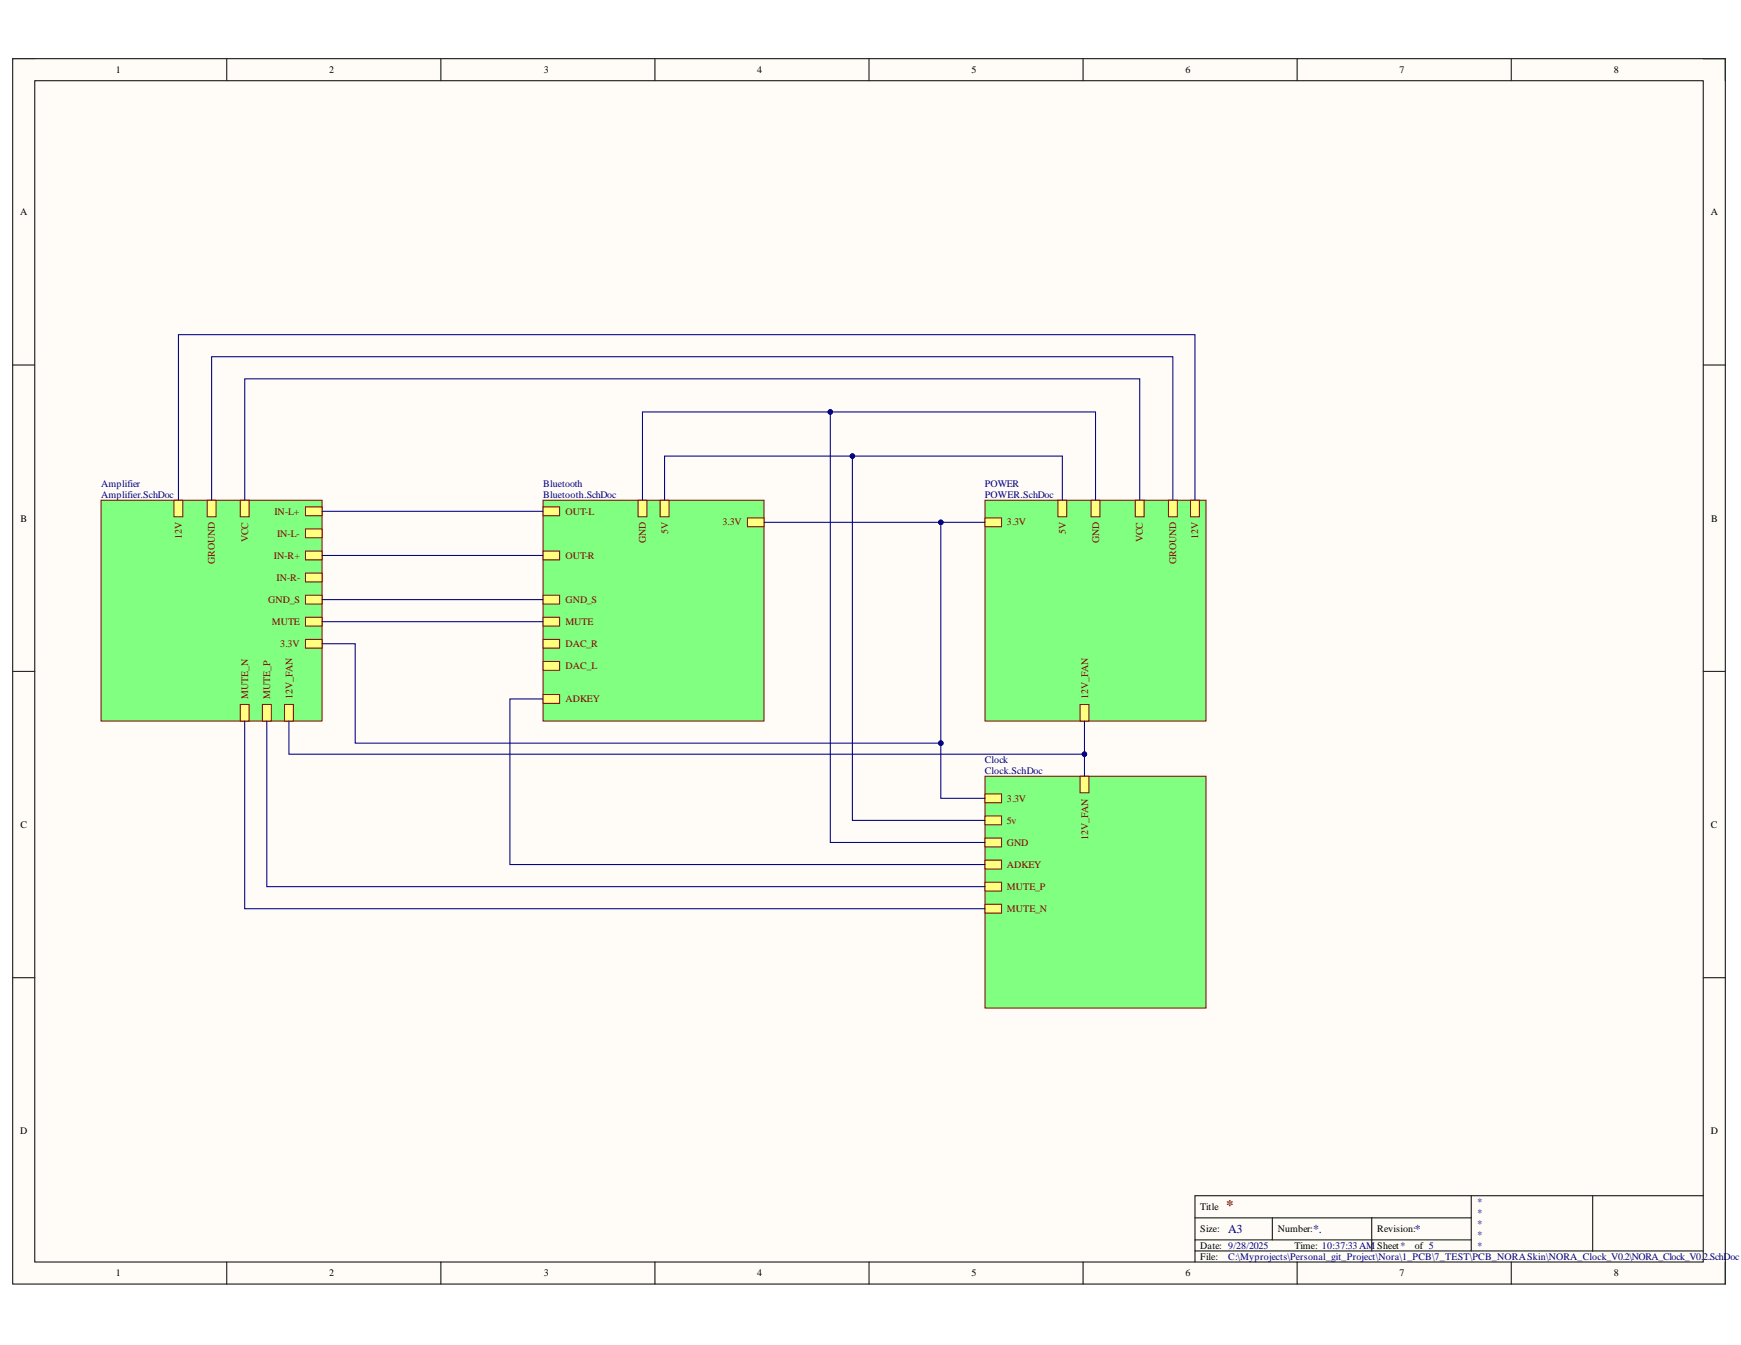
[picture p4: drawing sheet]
<svg xmlns="http://www.w3.org/2000/svg" width="279mm" height="216mm" viewBox="0 0 279 216" stroke-linecap="round" stroke-linejoin="round" font-family="sans-serif">
<path d="M2 9.4h274.9v196.7h-274.9z" fill-rule="evenodd" fill="#fffcf8"/>
<path d="M2 9.4h274.9v196.7h-274.9z" fill="none" stroke="#000" stroke-width=".16"/>
<path d="M5.6 13h267.7v189.6h-267.7z" fill-rule="evenodd" fill="#fffcf8"/>
<g fill="none" stroke="#000" stroke-width=".16">
<path d="M2 9.4h3.6M5.6 13h267.7v189.6h-267.7zM36.4 9.4v3.6M70.7 9.4v3.6M105.1 9.4v3.6M139.5 9.4v3.6M173.8 9.4v3.6M208.2 9.4v3.6M242.5 9.4v3.6M273.3 9.4h3.6v3.6M2 58.6h3.6M273.3 58.6h3.6"/>
<path d="M2 107.8h3.6M273.3 107.8h3.6M2 156.9h3.6M273.3 156.9h3.6M191.8 195.5h44.3M191.8 199h44.3M204.2 195.5v3.5M220.1 195.5v5.3M236.1 191.9v8.9M255.6 191.9v8.9M273.3 191.9h-81.5v10.7M36.4 202.6v3.5"/>
<path d="M70.8 202.6v3.5M105.1 202.6v3.5M139.5 202.6v3.5M173.8 202.6v3.5M191.8 200.8h81.5M208.2 202.6v3.5M242.5 202.6v3.5M276.9 202.6v3.5"/>
</g>
<path d="M16.2 80.3h35.5v35.4h-35.5z" fill-rule="evenodd" fill="#80ff80"/>
<path d="M16.2 80.3h35.5v35.4h-35.5z" fill="none" stroke="#800000" stroke-width=".16"/>
<path d="M49 81.4h2.7v1.4h-2.7z" fill-rule="evenodd" fill="#ffff80"/>
<path d="M49 81.4h2.7v1.4h-2.7z" fill="none" stroke="#800000" stroke-width=".16"/>
<path d="M49 84.9h2.7v1.4h-2.7z" fill-rule="evenodd" fill="#ffff80"/>
<path d="M49 84.9h2.7v1.4h-2.7z" fill="none" stroke="#800000" stroke-width=".16"/>
<path d="M49 88.5h2.7v1.4h-2.7z" fill-rule="evenodd" fill="#ffff80"/>
<path d="M49 88.5h2.7v1.4h-2.7z" fill="none" stroke="#800000" stroke-width=".16"/>
<path d="M49 92h2.7v1.4h-2.7z" fill-rule="evenodd" fill="#ffff80"/>
<path d="M49 92h2.7v1.4h-2.7z" fill="none" stroke="#800000" stroke-width=".16"/>
<path d="M49 99.1h2.7v1.4h-2.7z" fill-rule="evenodd" fill="#ffff80"/>
<path d="M49 99.1h2.7v1.4h-2.7z" fill="none" stroke="#800000" stroke-width=".16"/>
<path d="M38.6 80.3h1.4v2.7h-1.4z" fill-rule="evenodd" fill="#ffff80"/>
<path d="M38.6 80.3h1.4v2.7h-1.4z" fill="none" stroke="#800000" stroke-width=".16"/>
<path d="M33.2 80.3h1.5v2.7h-1.5z" fill-rule="evenodd" fill="#ffff80"/>
<path d="M33.2 80.3h1.5v2.7h-1.5z" fill="none" stroke="#800000" stroke-width=".16"/>
<path d="M49 95.5h2.7v1.5h-2.7z" fill-rule="evenodd" fill="#ffff80"/>
<path d="M49 95.5h2.7v1.5h-2.7z" fill="none" stroke="#800000" stroke-width=".16"/>
<path d="M49 102.6h2.7v1.4h-2.7z" fill-rule="evenodd" fill="#ffff80"/>
<path d="M49 102.6h2.7v1.4h-2.7z" fill="none" stroke="#800000" stroke-width=".16"/>
<path d="M27.9 80.3h1.4v2.7h-1.4z" fill-rule="evenodd" fill="#ffff80"/>
<path d="M27.9 80.3h1.4v2.7h-1.4z" fill="none" stroke="#800000" stroke-width=".16"/>
<path d="M42.1 113.1h1.4v2.6h-1.4z" fill-rule="evenodd" fill="#ffff80"/>
<path d="M42.1 113.1h1.4v2.6h-1.4z" fill="none" stroke="#800000" stroke-width=".16"/>
<path d="M38.6 113.1h1.4v2.6h-1.4z" fill-rule="evenodd" fill="#ffff80"/>
<path d="M38.6 113.1h1.4v2.6h-1.4z" fill="none" stroke="#800000" stroke-width=".16"/>
<path d="M45.7 113.1h1.4v2.6h-1.4z" fill-rule="evenodd" fill="#ffff80"/>
<path d="M45.7 113.1h1.4v2.6h-1.4z" fill="none" stroke="#800000" stroke-width=".16"/>
<path d="M87.2 80.3h35.4v35.4h-35.4z" fill-rule="evenodd" fill="#80ff80"/>
<path d="M87.2 80.3h35.4v35.4h-35.4z" fill="none" stroke="#800000" stroke-width=".16"/>
<path d="M87.2 81.4h2.6v1.4h-2.6z" fill-rule="evenodd" fill="#ffff80"/>
<path d="M87.2 81.4h2.6v1.4h-2.6z" fill="none" stroke="#800000" stroke-width=".16"/>
<path d="M87.2 88.5h2.6v1.4h-2.6z" fill-rule="evenodd" fill="#ffff80"/>
<path d="M87.2 88.5h2.6v1.4h-2.6z" fill="none" stroke="#800000" stroke-width=".16"/>
<path d="M120 83.1h2.6v1.5h-2.6z" fill-rule="evenodd" fill="#ffff80"/>
<path d="M120 83.1h2.6v1.5h-2.6z" fill="none" stroke="#800000" stroke-width=".16"/>
<path d="M87.2 95.5h2.6v1.5h-2.6z" fill-rule="evenodd" fill="#ffff80"/>
<path d="M87.2 95.5h2.6v1.5h-2.6z" fill="none" stroke="#800000" stroke-width=".16"/>
<path d="M102.4 80.3h1.4v2.7h-1.4z" fill-rule="evenodd" fill="#ffff80"/>
<path d="M102.4 80.3h1.4v2.7h-1.4z" fill="none" stroke="#800000" stroke-width=".16"/>
<path d="M105.9 80.3h1.5v2.7h-1.5z" fill-rule="evenodd" fill="#ffff80"/>
<path d="M105.9 80.3h1.5v2.7h-1.5z" fill="none" stroke="#800000" stroke-width=".16"/>
<path d="M87.2 99.1h2.6v1.4h-2.6z" fill-rule="evenodd" fill="#ffff80"/>
<path d="M87.2 99.1h2.6v1.4h-2.6z" fill="none" stroke="#800000" stroke-width=".16"/>
<path d="M87.2 102.6h2.6v1.4h-2.6z" fill-rule="evenodd" fill="#ffff80"/>
<path d="M87.2 102.6h2.6v1.4h-2.6z" fill="none" stroke="#800000" stroke-width=".16"/>
<path d="M87.2 106.2h2.6v1.4h-2.6z" fill-rule="evenodd" fill="#ffff80"/>
<path d="M87.2 106.2h2.6v1.4h-2.6z" fill="none" stroke="#800000" stroke-width=".16"/>
<path d="M87.2 111.5h2.6v1.4h-2.6z" fill-rule="evenodd" fill="#ffff80"/>
<path d="M87.2 111.5h2.6v1.4h-2.6z" fill="none" stroke="#800000" stroke-width=".16"/>
<path d="M158.1 80.3h35.4v35.5h-35.4z" fill-rule="evenodd" fill="#80ff80"/>
<path d="M158.1 80.3h35.4v35.5h-35.4z" fill="none" stroke="#800000" stroke-width=".16"/>
<path d="M158.1 83.1h2.6v1.5h-2.6z" fill-rule="evenodd" fill="#ffff80"/>
<path d="M158.1 83.1h2.6v1.5h-2.6z" fill="none" stroke="#800000" stroke-width=".16"/>
<path d="M175.1 80.3h1.4v2.7h-1.4z" fill-rule="evenodd" fill="#ffff80"/>
<path d="M175.1 80.3h1.4v2.7h-1.4z" fill="none" stroke="#800000" stroke-width=".16"/>
<path d="M169.8 80.3h1.4v2.7h-1.4z" fill-rule="evenodd" fill="#ffff80"/>
<path d="M169.8 80.3h1.4v2.7h-1.4z" fill="none" stroke="#800000" stroke-width=".16"/>
<path d="M182.2 80.3h1.4v2.7h-1.4z" fill-rule="evenodd" fill="#ffff80"/>
<path d="M182.2 80.3h1.4v2.7h-1.4z" fill="none" stroke="#800000" stroke-width=".16"/>
<path d="M187.5 80.3h1.4v2.7h-1.4z" fill-rule="evenodd" fill="#ffff80"/>
<path d="M187.5 80.3h1.4v2.7h-1.4z" fill="none" stroke="#800000" stroke-width=".16"/>
<path d="M191.1 80.3h1.4v2.7h-1.4z" fill-rule="evenodd" fill="#ffff80"/>
<path d="M191.1 80.3h1.4v2.7h-1.4z" fill="none" stroke="#800000" stroke-width=".16"/>
<path d="M173.3 113.1h1.4v2.7h-1.4z" fill-rule="evenodd" fill="#ffff80"/>
<path d="M173.3 113.1h1.4v2.7h-1.4z" fill="none" stroke="#800000" stroke-width=".16"/>
<path d="M158.1 124.6h35.4v37.2h-35.4z" fill-rule="evenodd" fill="#80ff80"/>
<path d="M158.1 124.6h35.4v37.2h-35.4z" fill="none" stroke="#800000" stroke-width=".16"/>
<path d="M158.1 138.1h2.6v1.4h-2.6z" fill-rule="evenodd" fill="#ffff80"/>
<path d="M158.1 138.1h2.6v1.4h-2.6z" fill="none" stroke="#800000" stroke-width=".16"/>
<path d="M158.1 127.4h2.6v1.5h-2.6z" fill-rule="evenodd" fill="#ffff80"/>
<path d="M158.1 127.4h2.6v1.5h-2.6z" fill="none" stroke="#800000" stroke-width=".16"/>
<path d="M158.1 131h2.6v1.4h-2.6z" fill-rule="evenodd" fill="#ffff80"/>
<path d="M158.1 131h2.6v1.4h-2.6z" fill="none" stroke="#800000" stroke-width=".16"/>
<path d="M158.1 134.5h2.6v1.4h-2.6z" fill-rule="evenodd" fill="#ffff80"/>
<path d="M158.1 134.5h2.6v1.4h-2.6z" fill="none" stroke="#800000" stroke-width=".16"/>
<path d="M158.1 145.2h2.6v1.4h-2.6z" fill-rule="evenodd" fill="#ffff80"/>
<path d="M158.1 145.2h2.6v1.4h-2.6z" fill="none" stroke="#800000" stroke-width=".16"/>
<path d="M158.1 141.6h2.6v1.4h-2.6z" fill-rule="evenodd" fill="#ffff80"/>
<path d="M158.1 141.6h2.6v1.4h-2.6z" fill="none" stroke="#800000" stroke-width=".16"/>
<path d="M173.3 124.6h1.4v2.7h-1.4z" fill-rule="evenodd" fill="#ffff80"/>
<path d="M173.3 124.6h1.4v2.7h-1.4z" fill="none" stroke="#800000" stroke-width=".16"/>
<path d="M122.6 83.8h35.5" fill="none" stroke="#000080" stroke-width=".17"/>
<circle cx="151" cy="83.8" r=".36" fill="#000080"/>
<circle cx="151" cy="83.8" r=".36" fill="none" stroke="#000080" stroke-width=".16"/>
<path d="M34 80.3v-23h154.2v23M39.3 80.3v-19.5h143.6v19.5M51.7 82.1h35.5M51.7 89.2h35.5M51.7 99.8h35.5M51.7 96.3h35.5M151 83.8v35.5h-94v-16h-5.3" fill="none" stroke="#000080" stroke-width=".17"/>
<circle cx="151" cy="119.3" r=".36" fill="#000080"/>
<circle cx="151" cy="119.3" r=".36" fill="none" stroke="#000080" stroke-width=".16"/>
<circle cx="151" cy="83.8" r=".36" fill="#000080"/>
<circle cx="151" cy="83.8" r=".36" fill="none" stroke="#000080" stroke-width=".16"/>
<path d="M151 119.3v8.8h7.1" fill="none" stroke="#000080" stroke-width=".17"/>
<circle cx="151" cy="119.3" r=".36" fill="#000080"/>
<circle cx="151" cy="119.3" r=".36" fill="none" stroke="#000080" stroke-width=".16"/>
<path d="M136.8 73.2v58.5h21.3" fill="none" stroke="#000080" stroke-width=".17"/>
<circle cx="136.8" cy="73.2" r=".35" fill="#000080"/>
<circle cx="136.8" cy="73.2" r=".35" fill="none" stroke="#000080" stroke-width=".16"/>
<path d="M133.3 66.1v69.1h24.8" fill="none" stroke="#000080" stroke-width=".17"/>
<circle cx="133.2" cy="66.1" r=".35" fill="#000080"/>
<circle cx="133.2" cy="66.1" r=".35" fill="none" stroke="#000080" stroke-width=".16"/>
<path d="M28.6 80.3v-26.6h163.2v26.6M103.1 80.3v-14.2h72.7v14.2M87.2 112.2h-5.4v26.6h76.3" fill="none" stroke="#000080" stroke-width=".17"/>
<circle cx="133.2" cy="66.1" r=".35" fill="#000080"/>
<circle cx="133.2" cy="66.1" r=".35" fill="none" stroke="#000080" stroke-width=".16"/>
<path d="M106.7 80.3v-7.1h63.8v7.1" fill="none" stroke="#000080" stroke-width=".17"/>
<circle cx="136.8" cy="73.2" r=".35" fill="#000080"/>
<circle cx="136.8" cy="73.2" r=".35" fill="none" stroke="#000080" stroke-width=".16"/>
<path d="M39.3 115.7v30.2h118.8M42.8 115.7v26.6h115.3M174 115.8v8.8" fill="none" stroke="#000080" stroke-width=".17"/>
<circle cx="174" cy="121.1" r=".35" fill="#000080"/>
<circle cx="174" cy="121.1" r=".35" fill="none" stroke="#000080" stroke-width=".16"/>
<path d="M46.4 115.8v5.3h127.6" fill="none" stroke="#000080" stroke-width=".17"/>
<circle cx="174" cy="121.1" r=".35" fill="#000080"/>
<circle cx="174" cy="121.1" r=".35" fill="none" stroke="#000080" stroke-width=".16"/>
<text font-size="2.4" fill="#800000" x="196.8" y="194.3">*</text>
<g font-size="1.9" fill="#000080">
<text x="197.1" y="197.9">A3</text>
<text x="210.7" y="197.9">*.</text>
<text x="227" y="197.9">*</text>
</g>
<g font-size="1.6">
<text x="18.6" y="11.8">1</text>
<text x="52.8" y="11.8">2</text>
<text x="87.3" y="11.8">3</text>
<text x="121.5" y="11.8">4</text>
<text x="155.9" y="11.8">5</text>
<text x="190.3" y="11.8">6</text>
<text x="224.6" y="11.8">7</text>
<text x="259" y="11.8">8</text>
<text x="3.2" y="34.6">A</text>
<text x="274.6" y="34.6">A</text>
<text x="3.3" y="83.8">B</text>
<text x="274.6" y="83.8">B</text>
<text x="3.3" y="132.9">C</text>
<text x="274.6" y="132.9">C</text>
<text x="3.2" y="182">D</text>
<text x="274.6" y="182">D</text>
<text x="192.6" y="194.3">Title</text>
<text x="192.6" y="197.8">Size:</text>
<text x="205" y="197.8">Number:</text>
<text x="221" y="197.8">Revision:</text>
<text x="192.6" y="200.5">Date: 9/28/2025</text>
<text x="192.6" y="202.2">File:</text>
<text x="207.8" y="200.5">Time: 10:37:33 AM Sheet*</text>
<text x="227" y="200.5">of 5</text>
<text x="18.6" y="204.9">1</text>
<text x="52.8" y="204.9">2</text>
<text x="87.3" y="204.9">3</text>
<text x="121.5" y="204.9">4</text>
<text x="155.9" y="204.9">5</text>
<text x="190.3" y="204.9">6</text>
<text x="224.6" y="204.9">7</text>
<text x="259" y="204.9">8</text>
</g>
<g font-size="1.6" fill="#000080">
<text x="16.2" y="78.2">Amplifier</text>
<text x="16.2" y="80">Amplifier.SchDoc</text>
<text x="87.2" y="78.2">Bluetooth</text>
<text x="87.2" y="80">Bluetooth.SchDoc</text>
<text x="158" y="78.2">POWER</text>
<text x="158" y="80">POWER.SchDoc</text>
<text x="158" y="122.5">Clock</text>
<text x="158" y="124.2">Clock.SchDoc</text>
<text x="237" y="193.4">*</text>
<text x="237" y="195.1">*</text>
<text x="237" y="196.9">*</text>
<text x="197.1" y="202.2">C:\Myprojects\Personal_git_Project\Nora\1_PCB\7_TEST\PCB_NORASkin\NORA_Clock_V0.2\NORA_Clock_V0.2.SchDoc</text>
<text x="237" y="198.7">*</text>
<text x="237" y="200.5">*</text>
</g>
<g font-size="1.6" fill="#800000">
<text x="44.1" y="82.7">IN-L+</text>
<text x="90.7" y="82.7">OUT-L</text>
<text x="29.2" y="86.5" transform="rotate(-90 29.2 86.5)">12V</text>
<text x="39.8" y="87" transform="rotate(-90 39.8 87)">VCC</text>
<text x="44" y="89.7">IN-R+</text>
<text x="44.5" y="86.1">IN-L-</text>
<text x="90.7" y="89.7">OUT-R</text>
<text x="103.7" y="87.2" transform="rotate(-90 103.7 87.2)">GND</text>
<text x="107.2" y="85.8" transform="rotate(-90 107.2 85.8)">5V</text>
<text x="115.9" y="84.3">3.3V</text>
<text x="161.6" y="84.3">3.3V</text>
<text x="171.1" y="85.8" transform="rotate(-90 171.1 85.8)">5V</text>
<text x="176.4" y="87.2" transform="rotate(-90 176.4 87.2)">GND</text>
<text x="183.4" y="87" transform="rotate(-90 183.4 87)">VCC</text>
<text x="192.3" y="86.5" transform="rotate(-90 192.3 86.5)">12V</text>
<text x="34.5" y="90.6" transform="rotate(-90 34.5 90.6)">GROUND</text>
<text x="44.4" y="93.2">IN-R-</text>
<text x="188.7" y="90.6" transform="rotate(-90 188.7 90.6)">GROUND</text>
<text x="43" y="96.8">GND_S</text>
<text x="43.6" y="100.3">MUTE</text>
<text x="90.7" y="96.8">GND_S</text>
<text x="90.7" y="100.3">MUTE</text>
<text x="45" y="103.9">3.3V</text>
<text x="90.7" y="103.9">DAC_R</text>
<text x="90.7" y="107.4">DAC_L</text>
<text x="39.8" y="112.2" transform="rotate(-90 39.8 112.2)">MUTE_N</text>
<text x="43.4" y="112.2" transform="rotate(-90 43.4 112.2)">MUTE_P</text>
<text x="46.9" y="112.2" transform="rotate(-90 46.9 112.2)">12V_FAN</text>
<text x="90.7" y="112.7">ADKEY</text>
<text x="174.6" y="112.2" transform="rotate(-90 174.6 112.2)">12V_FAN</text>
<text x="161.6" y="128.7">3.3V</text>
<text x="161.6" y="132.3">5v</text>
<text x="161.6" y="135.8">GND</text>
<text x="174.6" y="134.9" transform="rotate(-90 174.6 134.9)">12V_FAN</text>
<text x="161.6" y="139.4">ADKEY</text>
<text x="161.6" y="142.8">MUTE_P</text>
<text x="161.6" y="146.4">MUTE_N</text>
</g>
</svg>
